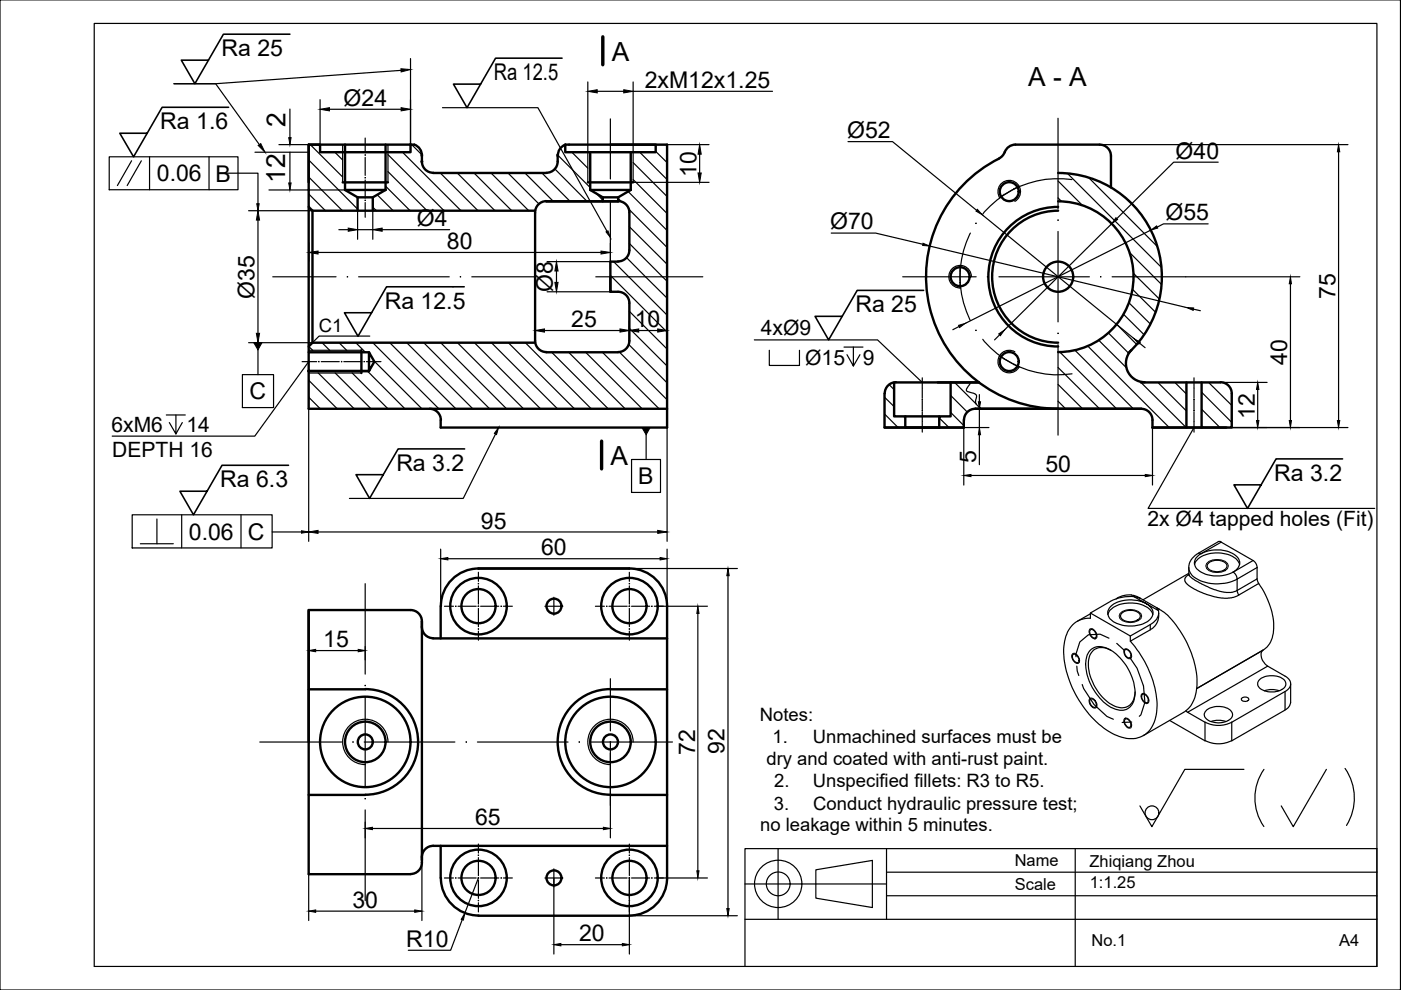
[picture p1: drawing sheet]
<svg xmlns="http://www.w3.org/2000/svg" width="297mm" height="210mm" viewBox="0 0 297 210" stroke-linecap="round" stroke-linejoin="round" font-family="sans-serif">
<!-- layer: l -->
<g fill="none" stroke="#000" stroke-width=".25">
<path d="M85 14.9l-39.3 2.9h-8.8h8.8l9.3 12.9M87 12.4v18.3M124.6 17.4v13.3M126.6 19.4h5.6M134.2 17.4v13.3h16.1M134.2 19.4h29.6M23.2 33.2h27.3v7h-27.3zM27.9 34.1l-3 5.2M30 34.1l-3 5.2M31.7 33.2v7M44.3 33.2v7M46.6 36.7h8.1v6.5"/>
<path d="M54.1 32.3h11.3M59.1 30.7h6.3M61.5 23.1v6.1M61.5 32.3v6.5M65.4 33.9l10.4 10.4M65.4 37.5l7.2 7.2M65.8 30.7l6.8 6.8M67.9 21.1v9.6M69.8 23.2h15.2M71 32.3l1.6 1.6M81.7 39.5l5.3 5.2M82.3 32.8l11.8 11.9"/>
<path d="M82.3 36.4l8.3 8.3M85.3 32.3l12.4 12.4M87.3 30.7l2.1 2.1M93.3 36.7l8 8M93.8 22.8h20.2l14.7 26.2M96.9 36.7l8 8M100.5 36.7l8 8M104.1 36.7l8 8M107.7 36.7l6.6 6.5M111.3 36.7l6 6M114.9 36.7l6 6M117.6 35.8l6.9 6.9"/>
<path d="M118.2 32.9l6.9 6.9M119.8 30.8h.1M121.2 32.3l3.4 3.4M134.2 34.5l7.2 7.2M134.2 38.1l7.2 7.2M134.2 38.7h16.1M135.6 32.3l5.8 5.8M139 32.1l2.4 2.4M141.2 30.7l.2 .2M148.3 32.7v4M179.8 30h9.4l17.9 14.6M224.3 38.4l5.2 5.1"/>
<path d="M226.3 36.8l20 19.9M230.8 37.6l14.6 14.7M233.1 30.7h52.7M258.3 34.4h-9.5l-12 12M283.8 32.2v57M52.7 44.7h13.6M54.7 46.7v24M57 40.3h16.2M65.4 41.1l3.6 3.6M65.4 51.5v3.9M67.4 53.5h60M71.8 48.7h2"/>
<path d="M75.8 44.7v6M75.8 48.7h3.2M79 43.9l.8 .8M79 44.7v6M80 41.3l3.4 3.4M81 48.7h14.3M116 55.5h13.4M118 57.5v2.4M126.4 41l1.4 1.4M129.4 58.4l12 12M129.4 51.5v5.6M130.1 55.5l11.3 11.3"/>
<path d="M131.1 42.1l.7 .7M132.8 54.6l8.6 8.6M133.2 40.6l8.2 8.3M133.3 44.3l8.1 8.2M133.4 51.6l8 8M133.4 48.1l8 7.9M176.2 49.4h9.4l10.1 2.4M197.1 52.2l54.5 13M208.2 45.5l32.3 26.3M224.3 42l.7 .7M235.7 47.4l-22.7 22.5M239 42.3l1.7 1.7"/>
<path d="M239.5 53.5l6.8 6.8M240.3 58l5.5 5.4M244 48.8l-39.3 19.8M251.4 58.7h24.2M256.2 47.5h-9.5l-1.3 .6M51.4 79.4h6.6v7h-6.6zM65.4 76.7l-11.4 15.8h-30.2M65.4 73.5l.9 .8M67.5 79.1l7.6 7.6M68.3 72.7l1.6 1.6M71.1 79.1l7.6 7.6M71.9 72.7l1.6 1.6"/>
<path d="M74.7 79.1l7.6 7.6M75.4 72.7l2.1 2M77.9 78.7l8 8M78.4 71.3h-10.8l-1.3 1.4h-13.6M79 72.7l14 14M79.3 76.5l10.2 10.2M82.6 72.7l14 14M86.2 72.7l14 14M89.8 72.7l14 14M93.4 72.7l14 14M97 72.7l14 14M100.6 72.7l14 14"/>
<path d="M104.2 72.7l14 14M107.8 72.7l14 14M111.4 72.7l13.9 14M113.5 69.1v3M115.4 70.1h16M116 61.9h13.4M117 74.7l11.9 12M120.6 74.7l11.9 12M124.2 74.7l11.9 12M127.7 74.7l12 12M131.3 74.6l10.1 10.2M133.3 73l8.1 8.2"/>
<path d="M133.4 66l8 8M133.4 69.6l8 8M133.4 68.1v4M135.4 70.1h4M141.4 68.1v2M159.9 72.1h26.2l9.4 9M203.3 69.2l-1.3 .7M211.9 71l-1 1.1M224.3 77.9l8.8 8.8M224.7 74.6l12 12.1M227.9 74.3l12.4 12.4M230.6 73.4l17.3 17.2"/>
<path d="M233 72.2l5.8 5.8M235 70.6l4.4 4.3M236.8 68.8l4.2 4.2M238.2 66.6l4.4 4.4M239.4 64.2l4.5 4.5M240.1 61.4l4.9 4.8M241.6 72.8l1.2 .9M253 65.5l1.5 .4M273.6 60.2v29M65.4 80.6l6.1 6.1M65.4 84.2l2.5 2.5M65.4 86.7v28.1"/>
<path d="M105.1 92l-6.9 13.7h-24.1M133.9 97.4h6.1v7h-6.1zM141.4 86.7v28.1M187.5 84.2l2.1 2M187.5 87.8l2.9 2.8M188.5 81.5l1.1 1.1M191.6 88.3l.3 .3M199.1 88.6l2.1 2M201.5 83.8l3.6 3.5M201.5 87.4l2.8 2.8M202.4 81.1l4.6 4.6M206.8 86.7h2.9"/>
<path d="M207.6 86.3l.4 .4M207.6 83.7v1.5M207.6 86.7v3.9M207.6 92.2v6.3M209.7 90.6h-5.4v12.2M224.3 81.5l5.2 5.2M224.3 85.1l1.6 1.6M241.8 81l9.7 9.6M244.3 90.6v12.2M245.5 81.1l6 6M249.1 81.1l2.4 2.4M253.2 90.6l-9.8 17.2h48.1"/>
<path d="M254.8 83.2l6.4 6.3M254.8 86.8l3.9 3.8M254.8 90.4l.3 .2M256.2 81.1l5 4.9M258.7 90.6h27.1M258.7 81.1h9.9M266.7 82.6v6.6M28 109.1h29.7v7.1h-29.7zM29.8 115.3h6.9M33.3 110v5.3M38.5 109.1v7.1M51.1 109.1v7.1"/>
<path d="M57.7 112.8h6.2M67.4 112.8h72M93.4 116.4v12.1M95 118.5h45M141.4 116.4v18.5M205.9 100.8h36.9M65.4 137.1v2.8M66.9 137.9h9M77.4 137.1v2.8M133.4 120.5h22.9M139.4 128.5h10.6M148 130.1v54.5"/>
<path d="M154.3 122.1v70.5M129.4 157.3v20.3M77.4 174.3v3.3M79 175.7h48.9M89.5 177.9v17.3M263.7 163.1h-12.5l-7 12.2-2.5-4.4M268 163.1a10.6 10.6 0 0 0 0 12.1M281.2 163.1l-7 12.2-2.5-4.4M285.2 162.9a11 11 0 0 1 .3 12.1M65.4 185.3v9.9M66.9 193.2h21M98 195l-2.5 6.5h-8.9"/>
<path d="M101.4 186.2l-2.8 7.4M117.4 186.2v16.1M133.4 186.2v16.1M133.4 194.2h22.9M139.4 186.2h10.6M118.9 200.3h13.1"/>
<circle cx="244.2" cy="172.3" r="1.46"/>
</g>
<!-- layer: R -->
<g fill="none" stroke="#000" stroke-width=".25">
<path d="M77.4 29.3v3.1M77.4 33.4v3.8M77.4 38.2v3.8M129.4 25.2v12.7M216 39.5l-.8 .4M224.3 25.1v19.2M227.3 38.1a20.7 20.7 0 0 0-18.9 7.3M57.8 58.7h13.4M76 58.7h19.2M77.4 42.9v3.2M100 58.7h13.5M126.3 58.7h22.7"/>
<path d="M129.4 42.7v12.8M191.4 58.7h15.6M203.5 56.3v.9M203.5 57.7v1.9M205.7 49.4a20.6 20.6 0 0 0 0 18.6M211.8 58.7h19.2M212.7 41.4l-.8 .5M214.8 40.2l-1.7 1M224.3 49.1v19.2M235.8 58.7h15.6M64.1 76.7h3M68.1 76.7h3.8"/>
<path d="M72.9 76.7h3.9M77.7 76.7h3.1M203.5 60.1v1M208.4 71.9a20.7 20.7 0 0 0 18.9 7.4M211.9 75.5l.8 .5M213.1 76.2l1.7 .9M215.2 77.4l.8 .5M224.3 73.1v19.2M195.5 80.1v1.9M195.5 82.5v1.9M195.5 84.9v1.9M195.5 87.3v1.9"/>
<path d="M195.5 89.7v1.9M253.2 80.1v1.9M253.2 82.5v1.9M253.2 84.9v1.9M253.2 87.3v1.9M253.2 89.7v1.9M77.4 123.8v19.1M94.2 128.5h1.9M97.1 128.5h3.9M101.4 121.3v1.9M101.4 124.2v3.9M101.4 129v3.9"/>
<path d="M101.4 133.8v1.9M101.9 128.5h3.8M106.7 128.5h1.9M115.5 128.5h3.8M117.4 126.6v3.8M126.2 128.5h1.9M129.1 128.5h3.9M133.4 121.3v1.9M133.4 124.2v3.9M133.4 129v3.9M133.4 133.8v1.9M133.9 128.5h3.9"/>
<path d="M138.7 128.5h1.9M55.1 157.3h17.3M77.2 157.3h19.2M77.4 147.8v19.1M101.2 157.3h19.2M125.2 157.3h17.4M129.4 143.9v11.1M129.4 159.7v11.1M77.4 171.7v19.2M101.4 179v1.9M133.4 179v1.9M94.2 186.2h1.9"/>
<path d="M97.1 186.2h3.9M101.4 181.8v3.8M101.4 186.6v3.9M101.4 191.4v2M101.9 186.2h3.8M106.7 186.2h1.9M115.5 186.2h3.8M117.4 184.2v3.9M126.2 186.2h1.9M129.1 186.2h3.9M133.4 181.8v3.8M133.4 186.6v3.9"/>
<path d="M133.4 191.4v2M133.9 186.2h3.9M138.7 186.2h1.9"/>
</g>
<g fill="#000" stroke="#000" stroke-width=".21">
<path d="M77.4 42.4l.1 .1-.1 .1zM97.5 58.7h.2zM203.5 57.5h.1zM203.5 59.9h.1zM206.8 47.3h.2zM209.3 58.7h.2zM212.8 41.2h.2zM67.5 76.7h.2zM72.3 76.7h.2zM77.1 76.7h.2zM206.8 70h.2zM214.9 77.3h.2z"/>
<path d="M195.5 87.1h.1zM195.5 84.7h.1zM253.1 84.7h.1zM96.6 128.5h.1zM101.3 123.8h.2zM101.3 133.4h.2zM106.2 128.5h.1zM128.6 128.5h.1zM133.4 128.5v.1zM133.3 123.8h.2zM133.3 133.4h.2zM138.1 128.5h.2z"/>
<path d="M77.4 145.3h.1l-.1 .1zM98.8 157.3h.1zM96.6 186.2h.1zM133.3 181.3h.2zM133.3 190.9h.2zM138.1 186.2h.2z"/>
<circle cx="77.4" cy="32.9" r=".07"/>
<circle cx="77.4" cy="37.7" r=".07"/>
<circle cx="73.7" cy="58.7" r=".07"/>
<circle cx="129.4" cy="40.3" r=".07"/>
<circle cx="215" cy="40.1" r=".07"/>
<circle cx="224.3" cy="46.7" r=".07"/>
<circle cx="233.4" cy="58.7" r=".07"/>
<circle cx="212.9" cy="76.1" r=".07"/>
<circle cx="224.3" cy="70.7" r=".07"/>
<circle cx="195.5" cy="89.5" r=".07"/>
<circle cx="195.5" cy="82.3" r=".07"/>
<circle cx="253.2" cy="82.3" r=".07"/>
<circle cx="253.2" cy="87" r=".07"/>
<circle cx="253.2" cy="89.5" r=".07"/>
<circle cx="101.4" cy="128.5" r=".07"/>
<circle cx="74.9" cy="157.3" r=".07"/>
<circle cx="122.8" cy="157.3" r=".07"/>
<circle cx="129.4" cy="157.3" r=".07"/>
<circle cx="77.4" cy="169.3" r=".07"/>
<circle cx="101.4" cy="181.3" r=".07"/>
<circle cx="101.4" cy="186.1" r=".07"/>
<circle cx="101.4" cy="190.9" r=".07"/>
<circle cx="106.3" cy="186.1" r=".07"/>
<circle cx="128.7" cy="186.1" r=".07"/>
<circle cx="133.4" cy="186.1" r=".07"/>
</g>
<g fill="none" stroke="#000" stroke-width=".51">
<path d="M65.4 30.7h2.5v1.6h19.1v-1.6M65.4 30.7v13.2l.9 .8M65.4 30.7h22.5a2.39 2.39 0 0 1 1.5 2.4M72.6 38.7h9.7M73.2 30.7v9.6M81.7 30.7v9.6M89.5 32.8a3.9 3.9 0 0 0 .4 2.8l.9 .8 1 .2M91.8 36.7h24M118.2 32.8a3.4 3.4 0 0 1-.9 3.3l-.9 .5h-.6M119.9 30.7a2.39 2.39 0 0 0-1.6 2.4M124.6 38.7h9.6M125.1 32.3v8"/>
<path d="M129.4 30.7h9.6v1.6h-19.2v-1.6h21.6v59.9h-48v-1.5M133.7 32.3v8M213 32.2l-.3 .7-.6 .5a28 28 0 0 0-15.1 31.5 28 28 0 0 0 27.3 21.8M215.3 30.7h17.8M215.3 30.7a2.39 2.39 0 0 0-2.3 1.6M224.3 36.7a22 22 0 0 1 20.5 14 22 22 0 0 1-5.5 24.1M233.2 30.7a2.39 2.39 0 0 1 2.3 2.4v6.6M65.4 43.9v29.6M66.3 44.7h47.2M66.3 44.7v28M73.2 40.3h8.5M73.2 40.3l2.6 1.5"/>
<path d="M75.8 41.8v2.9M79 41.8v2.9M81.7 40.3l-2.7 1.5h-3.2M115.8 42.6a2.39 2.39 0 0 0-2.3 2.4v27.3M125.1 40.3h8.6M125.1 40.3l2.7 1.5M129.4 58.7v3.2a3.5 3.5 0 0 1 3.5 .9l.5 .9v.6M131 55.5h-1.6v6.4M131 42.6a2.39 2.39 0 0 1 2.4 2.5v7.9a2.39 2.39 0 0 1-2.4 2.4M131.1 41.8v.9h-15.3M133.7 40.3l-2.6 1.5h-3.3v.9M224.3 42.7a16 16 0 0 1 16 16 16 16 0 0 1-16 15.9"/>
<path d="M224.3 44.7a14 14 0 0 0-13.9 14 14 14 0 0 0 13.9 14M224.3 43.9a14.8 14.8 0 0 0-14.8 14.8 14.8 14.8 0 0 0 14.8 14.8M65.4 78.7h12.8l1.2-2-1.2-2v4h-1.6M65.4 74.7h12.8M66.3 72.7l-.9 .8v13.2h76M66.3 72.7h47.2M76.6 74.3v4.8M113.5 72.3a2.39 2.39 0 0 0 2.3 2.3M115.8 74.7h15.2M133.4 72.3a2.39 2.39 0 0 1-2.4 2.3M133.4 64.3v8M239.9 74.2a4 4 0 0 0-.9 4.4 4 4 0 0 0 3.7 2.4"/>
<path d="M91.1 86.7a2.39 2.39 0 0 1 2.4 2.4M187.5 83.5v7.1h16.8M187.5 90.6h16.8M189.6 81.1v7.2h2.3v2.3h7.2v-2.3h2.4v-7.2M189.9 81.1h17.7M190 81a2.39 2.39 0 0 0-2.4 2.4M191.9 88.3h7.2M204.3 89.1v1.5M241.9 81.1h16.8M241.9 86.7h-35.1a2.39 2.39 0 0 0-2.4 2.4M242 86.7a2.39 2.39 0 0 1 2.3 2.4M244.3 90.6h15.8"/>
<path d="M244.3 89.1v1.5M251.5 81.1v9.5M254.8 81.1v9.5M258.8 81a2.39 2.39 0 0 1 2.4 2.5v7.1h-16.9M65.4 129.3v56h21.6M89.5 132.9a2.39 2.39 0 0 0 2.3 2.4M89.5 131.7a2.39 2.39 0 0 0-2.5-2.4h-21.6v28M89.5 131.8v51.1a2.39 2.39 0 0 1-2.4 2.4M91.8 135.4h49.6M133.4 120.5h-31.9a8 8 0 0 0-8 8l-.1 6.9M133.5 120.5a8 8 0 0 1 7.9 8v57.6a8 8 0 0 1-7.9 8M65.4 146.1h12"/>
<path d="M77.4 146.1a11.2 11.2 0 0 1 11.2 11.2 11.2 11.2 0 0 1-11.2 11.2M129.4 146.1h12M129.4 146.1a11.2 11.2 0 0 0-11.2 11.2 11.2 11.2 0 0 0 11.2 11.2M65.4 168.5h12M91.8 179.3h49.6M91.8 179.3a2.39 2.39 0 0 0-2.3 2.4M93.4 179.3l.1 6.8a8 8 0 0 0 8 8M129.4 168.5h12M101.4 194.2h32"/>
<circle cx="203.6" cy="58.7" r="2.01"/>
<circle cx="214" cy="40.6" r="2.01"/>
<circle cx="224.3" cy="58.7" r="3.2"/>
<circle cx="214" cy="76.7" r="2.01"/>
<circle cx="101.5" cy="128.5" r="6"/>
<circle cx="101.5" cy="128.5" r="3.6"/>
<circle cx="117.5" cy="128.5" r="1.59"/>
<circle cx="133.5" cy="128.5" r="6"/>
<circle cx="133.5" cy="128.5" r="3.6"/>
<circle cx="77.4" cy="157.3" r="9.6"/>
<circle cx="77.4" cy="157.3" r="4.3"/>
<circle cx="77.4" cy="157.3" r="1.59"/>
<circle cx="129.4" cy="157.3" r="9.6"/>
<circle cx="129.4" cy="157.3" r="4.3"/>
<circle cx="129.4" cy="157.3" r="1.59"/>
<circle cx="101.5" cy="186.1" r="6"/>
<circle cx="101.5" cy="186.1" r="3.6"/>
<circle cx="117.5" cy="186.1" r="1.59"/>
<circle cx="133.5" cy="186.1" r="6"/>
<circle cx="133.5" cy="186.1" r="3.6"/>
</g>
<!-- layer: 0 -->
<g fill="none" stroke="#000" stroke-width=".25">
<path d="M0 0h296.9v209.9h-296.9zM20 5h271.9v199.9h-271.9zM72.6 30.7v8M82.3 30.7v8M124.6 30.7v8M134.2 30.7v8M206 58.7a2.39 2.39 0 0 0-2.5-2.4 2.39 2.39 0 0 0-2.3 2.5 2.39 2.39 0 0 0 2.5 2.3M212 41.9a2.39 2.39 0 0 1 .7-3.3 2.39 2.39 0 0 1 3.3 .8 2.39 2.39 0 0 1-.8 3.3M54.7 74.2v5.2M65.4 79.1h11.2M65.4 74.3h11.2M215.2 74.6a2.39 2.39 0 0 0-3.3 .9 2.39 2.39 0 0 0 1 3.3 2.39 2.39 0 0 0 3.2-1.1"/>
<path d="M137 92.2v5.2M205.8 81.1l-.7 1a.58 .58 0 0 0-.2 .7 .58 .58 0 0 0 .7 .4l1.2 .4a.97 .97 0 0 1 0 1.3l.2 .8 1.1 1M253.3 119.7a3.6 3.6 0 0 1 3-2.3 6.6 6.6 0 0 1 6.1 1.4l.4 .9M254.1 117.3l.6 .1M254.6 117.4a2.03 2.03 0 0 0-1.4 1.9 2.03 2.03 0 0 0 1.3 1.9 7.5 7.5 0 0 0 7 .1M254.6 117.4a6.7 6.7 0 0 1 8 1 2.06 2.06 0 0 1-1.1 2.9M254.6 117.4l4.3-2.5 6.8 3.9M256.1 119.6a2.8 2.8 0 0 1 4 .1 1.26 1.26 0 0 1-1.3 1.4 2.29 2.29 0 0 1-2.9-1zM258.3 114.9l-4.5 2.5-1.1 1-.6 1.2v2.1M258.3 114.8l.6 .1M265.7 118.8l.7 .8 .1 .7M265.7 118.8l-4.2 2.5"/>
<path d="M227.5 138.8a1.11 1.11 0 0 1 1.1 .4 1.11 1.11 0 0 1 0 1.2 1.07 1.07 0 0 1-1.2-1.4zM231.1 137.9a3.2 3.2 0 0 1 4-.3 11.3 11.3 0 0 1 5.5 9.9 3 3 0 0 1-4.7 2.6 11 11 0 0 1-5.6-10.2l.2-1.1zM231.1 133.7a.75 .75 0 0 1 .8-.1 .75 .75 0 0 1 .4 .6 .58 .58 0 0 1 .1 .8 .58 .58 0 0 1-.8 .1 1.56 1.56 0 0 1-.5-1.4zM231.2 130.1l-2.8 1.6M234.9 130.3a4 4 0 0 1 3.9-2.4 5.4 5.4 0 0 1 5.5 2l.1 .4M235.1 135.3l-1.8-.8-2.5 .1-1.9 1.5-.8 2.7v.4M235.4 127.5l-4.2 2.5M235.5 137.9a2.94 2.94 0 0 0-3.2-.3 2.94 2.94 0 0 0-1.5 2.8 10.6 10.6 0 0 0 5.6 9.3 2.84 2.84 0 0 0 4.2-2.5l.1-.5M236.6 127a4.6 4.6 0 0 1 5.2-.1l-1.3-.4 2.5 1.5a7.1 7.1 0 0 0-7.6 .7 2.06 2.06 0 0 0 1 3.3 7.1 7.1 0 0 0 7.4-.6 1.9 1.9 0 0 0-.4-3.2l-.4-.2 2.6 1.5a2.88 2.88 0 0 1-1.7 2.9v1.1M236.8 136.4l1.5 1.4M237.8 130a2.89 2.89 0 0 1 3.9 .4 1.26 1.26 0 0 1-1.3 1.4 2.36 2.36 0 0 1-2.8-1.1zM238.5 137.8a.99 .99 0 0 1 1.3 1 .53 .53 0 0 1-.4 .8 .53 .53 0 0 1-.6-.5 1.22 1.22 0 0 1-.3-1.3z"/>
<path d="M239.5 139.4l1.6 2.3 1.3 3.7 .3 3.5-.8 2.7-.3 .3M240.5 126.5l-2.2 .1-1.5 .3-1.4 .6M241.5 126.7l4.4 2.5M243.9 132.4l-4.3 2.4M245.6 129.5l-.4-.6 1.6 1a21.4 21.4 0 0 1 7 15.3 6.9 6.9 0 0 1-2.9 5.9l-8.5 4.9M245.7 130l-.2 1.5-.5 1-.6 .7-4.8 2.7a21.1 21.1 0 0 1 5.6 15 5.9 5.9 0 0 1-4 5.5 9 9 0 0 1-7.6-2.4 21.7 21.7 0 0 1-8-16.9 6.1 6.1 0 0 1 3.7-5.8l1.9-.2v-1.1l8.4 4.8v1.1M252.1 121.7l-.1 .2M252.1 121.8l-.6 .5-.3 .4 .1 .7 .9 .9 1.5 .8a12 12 0 0 0 7.8 1.6l1.1-.5M252.1 121.7l.1 .4 1.1 .9 3.1 1.6 1.3 .5a5.4 5.4 0 0 0 4.6 .1M252.1 120.3a3.2 3.2 0 0 0 2.3 2.8 9.5 9.5 0 0 0 7.9-.3M252.1 121.6l-9.8 5.6M261.4 121.3l.7 .8 .2 .7"/>
<path d="M262.3 122.8v2.4M262.3 125.2l.3 1M262.6 126.2l4.3-2.5a14.6 14.6 0 0 1 2.8 11.5 4.6 4.6 0 0 1-1.9 2.7l-14.1 8.1 14.1-8.1a2.04 2.04 0 0 0 .4 2.8l.6 .5M266.5 120.3v2.4l-4.2 2.5M266.5 120.3l-4.2 2.5M266.5 122.7l.4 1M82.3 157.3a4.8 4.8 0 0 0-4.9-4.8 4.8 4.8 0 0 0-4.8 4.8 4.8 4.8 0 0 0 4.8 4.8M134.2 157.3a4.8 4.8 0 0 0-4.8-4.8 4.8 4.8 0 0 0-4.8 4.8 4.8 4.8 0 0 0 4.8 4.8M228.3 141.2l.1 1.1 .3 .9M229.4 145.1l.3 .9 2.2 3.4 2.8 2.5 1.4 .6M231.1 148.4a.82 .82 0 0 1 .9-.1 .82 .82 0 0 1 .4 .8 .56 .56 0 0 1-.2 .9 .56 .56 0 0 1-.8-.4l-.3-.7zM238.5 152.5a1.09 1.09 0 0 1 1.1 .5 1.09 1.09 0 0 1 0 1.2 1.25 1.25 0 0 1-1.1-1.7z"/>
<path d="M239.9 153.1l-2 .1M242.1 147.4a.85 .85 0 0 1 .9 0 .85 .85 0 0 1 .4 .7 .52 .52 0 0 1-.1 .8 .52 .52 0 0 1-.7-.2 1.26 1.26 0 0 1-.5-1.3zM248 152.8l7.5 4.3v-4l-3.7-2.1 17-9.8 3.7 2.2a1.71 1.71 0 0 1 1.1 1.6 1.71 1.71 0 0 1-1.1 1.6l-11.3 6.5M251.4 150.7l.4 .3M255.5 153.1a6.1 6.1 0 0 0 5.7 0M255.5 157a6.1 6.1 0 0 0 5.7 0M255.9 150.5a4.2 4.2 0 0 1 5.2 .3 1.29 1.29 0 0 1-.9 2.1 4 4 0 0 1-4.8-1v-.6zM256.8 153l1.5-.3 1.6 .3M263.3 148.1a.86 .86 0 0 1 1.5 .3 1.02 1.02 0 0 1-1.6-.1zM267.2 144a4.3 4.3 0 0 1 5.2 .3 1.35 1.35 0 0 1-.9 2.1 4.1 4.1 0 0 1-4.7-.8 1.12 1.12 0 0 1 .4-1.6zM268.1 146.5l1.5-.3 1.6 .3M272.5 146.6v4l-11.3 6.5v-4"/>
<path d="M273.6 148.9a1.97 1.97 0 0 1-1.1 1.6M273.6 145v3.9M165 179.9v15M188 179.9v15M228 179.9v25M157.9 194.9h134M157.9 187.4h30.1M173 184.4l12-2v10l-12-2zM188 184.9h103.9M188 189.9h103.9M157.9 204.9v-25h134v25"/>
<circle cx="165" cy="187.4" r="5"/>
<circle cx="165" cy="187.4" r="2.52"/>
</g>
<g fill="#000" stroke="#000" stroke-width=".21">
<circle cx="87" cy="30.7" r=".22"/>
<circle cx="89.4" cy="34.3" r=".22"/>
<circle cx="65.4" cy="78.7" r=".22"/>
</g>
<!-- layer: l -->
<g fill="#000" stroke="#000" stroke-width=".21">
<path d="M85 14.6l2 .1-2 .6zM124.6 19.4l2-.4v.7zM132.2 19l2 .4-2 .3zM54.7 30.8l.6-.3 .9 1.8zM61.2 29.2h.5l-.2 1.5zM61.2 38.8h.5l-.2 1.5zM67.9 23.2l1.9-.4v.7zM85 22.8l2 .4-2 .3zM148 36.7h.7l-.4 2zM148.3 30.7l.4 2h-.7zM283.8 30.7l.3 1.5h-.6zM54.7 44.7l.3 2h-.6z"/>
<path d="M54.4 43.2h.5l-.2 1.5zM65.4 53.5l2-.3v.7zM73.8 48.4l2 .3-2 .3zM79 48.7l2-.3v.6zM118 55.5l.3 2h-.7zM117.6 59.9h.7l-.3 2zM127.4 53.2l2 .3-2 .4zM128.5 49.2l.4-.2 .5 1.3zM195.7 51.6l1.4 .6-1.5-.2zM207.2 44.4l1 1.1-1.3-.7zM236.6 46.2l.3 .3-1.2 .9zM244 48.8l1.2-.9 .2 .5z"/>
<path d="M54.4 70.7h.6l-.3 2zM113.5 70.1l1.9-.4v.7zM131.4 69.7l2 .4-2 .3zM133.4 70.1l2-.4v.7zM139.4 69.7l2 .4-2 .3zM203.2 69l1.5-.4-1.2 .8zM211.8 70.8l1.2-.9-.9 1.3zM240.5 71.8l1.3 .8-.3 .4zM251.6 65.2l1.5 .1-.1 .5zM273.6 58.7l.2 1.5h-.5zM105.7 90.6l-.4 1.5-.5-.2zM207.4 85.2h.5l-.3 1.5z"/>
<path d="M207.6 90.6l.3 1.6h-.5zM266.7 81.1l.2 1.5h-.5zM266.4 89.2h.5l-.2 1.4zM273.3 89.2h.5l-.2 1.4zM283.5 89.2h.6l-.3 1.4zM63.9 112.5l1.5 .3-1.5 .2zM65.4 112.8l2-.3v.6zM93.4 118.5l1.6-.3v.5zM139.4 112.5l2 .3-2 .3zM140 118.2l1.4 .3-1.4 .2zM204.3 100.8l1.6-.2v.5zM242.8 100.6l1.5 .2-1.5 .3z"/>
<path d="M65.4 137.9l1.5-.2v.5zM75.9 137.7l1.5 .2-1.5 .3zM148 128.5l.2 1.6h-.5zM154.3 120.5l.3 1.6h-.5zM77.4 175.7l1.6-.3v.5zM127.9 175.4l1.5 .3-1.5 .2zM65.4 193.2l1.5-.3v.5zM87.9 192.9l1.6 .3-1.6 .2zM98.6 193.6l-.3 1.5-.5-.2zM147.7 184.6h.5l-.2 1.6zM154.1 192.6h.5l-.3 1.6zM117.4 200.3l1.5-.3v.5z"/>
<path d="M132 200l1.4 .3-1.4 .2z"/>
</g>
<path d="M61.5 7.3h-14.1l-6.1 10.5-2.9-5h5.8M119.2 12.3h-14.1l-6.1 10.5-2.9-5h5.8M48.5 22.7h-14.1l-6.1 10.5-2.9-4.9h5.8M98.4 60.8h-16.4l-6.1 10.5-2.9-5h5.8M195.8 61.6h-14.1l-6 10.5-2.9-5h5.8M61.2 98.7h-14.1l-6.1 10.4-2.9-4.9h5.8M98.5 95.2h-14.1l-6 10.5-2.9-5.1h5.7M284.6 97.3h-14l-6.1 10.5-2.9-5h5.8" fill="none" stroke="#000" stroke-width=".34"/>
<!-- layer: 0 -->
<path d="M53.8 72.7h1.7l-.8 1.5zM136.1 90.6h1.7l-.8 1.6z" fill="#000" stroke="#000" stroke-width=".21"/>
<path d="M127.8 7.8v5.9M127.6 93.5v5.9" fill="none" stroke="#000" stroke-width=".72"/>
<!-- layer: 0 -->
<path d="M255.8 119.5a3.3 3.3 0 0 1 4.5 0l.1 .5a2.01 2.01 0 0 1-2.4 1.4 1.99 1.99 0 0 1-2.3-1.4zM227.5 138.6a1.41 1.41 0 0 1 1.4 1.8l-.3 .2a1.4 1.4 0 0 1-1.1-2zM231.1 133.4a1.37 1.37 0 0 1 1.5 1.7l-.2 .3a1.05 1.05 0 0 1-1.4-1l-.1-.4zM237.4 130.1a3.2 3.2 0 0 1 4.5 0l.2 .5-.2 .6a3.3 3.3 0 0 1-4.5 0l-.1-.6zM238.4 137.7l.2-.1a1.47 1.47 0 0 1 1.2 1.9 1.16 1.16 0 0 1-1.5-1.1zM231 148.1a1.2 1.2 0 0 1 1.6 1.2l-.1 .7-.3 .1a1.47 1.47 0 0 1-1.2-2zM238.4 152.3a1.39 1.39 0 0 1 1.4 2 1.34 1.34 0 0 1-1.5-1.7zM242 147.2l.2-.2a1.4 1.4 0 0 1 1.2 2.1 1.41 1.41 0 0 1-1.4-1.9z" fill="none" stroke="#000" stroke-width=".21"/>
<g font-size="7.5">
<text x="177.8" y="78.7">x</text>
<text x="33.9" y="93.1">x</text>
</g>
<text font-size="6.6" x="161.9" y="78.7">v</text>
<g font-size="5.6">
<text x="129.7" y="13">A</text>
<text x="218" y="18.2">A - A</text>
<text x="60.5" y="27" transform="rotate(-90 60.5 27)">2</text>
<text x="60.5" y="38.7" transform="rotate(-90 60.5 38.7)">12</text>
<text x="129.5" y="98.7">A</text>
</g>
<g font-size="4.9">
<text x="47" y="11.9">Ra 25</text>
<text x="104.7" y="16.9">Ra 12.5</text>
<text x="72.9" y="22.4">Ø24</text>
<text x="136.7" y="18.7">2xM12x1.25</text>
<text x="34" y="27.4">Ra 1.6</text>
<text x="179.6" y="29.3">Ø52</text>
<text x="249.3" y="33.6">Ø40</text>
<text x="33.3" y="38.5">0.06</text>
<text x="45.7" y="38.5">B</text>
<text x="147.7" y="37.6" transform="rotate(-90 147.7 37.6)">10</text>
<text x="88.4" y="47.9">Ø4</text>
<text x="247.1" y="46.7">Ø55</text>
<text x="94.7" y="52.8">80</text>
<text x="176" y="48.7">Ø70</text>
<text x="53.9" y="63.3" transform="rotate(-90 53.9 63.3)">Ø35</text>
<text x="81.6" y="65.4">Ra 12.5</text>
<text x="117.2" y="61.9" transform="rotate(-90 117.2 61.9)">Ø8</text>
<text x="283.1" y="63.4" transform="rotate(-90 283.1 63.4)">75</text>
<text x="121.1" y="69.4">25</text>
<text x="134.6" y="69.4">10</text>
<text x="181.4" y="66.2">Ra 25</text>
<text x="272.9" y="77.3" transform="rotate(-90 272.9 77.3)">40</text>
<text x="52.9" y="84.7">C</text>
<text x="266" y="88.7" transform="rotate(-90 266 88.7)">12</text>
<text x="84" y="99.8">Ra 3.2</text>
<text x="207" y="98.1" transform="rotate(-90 207 98.1)">5</text>
<text x="221.7" y="100.1">50</text>
<text x="270.2" y="102">Ra 3.2</text>
<text x="46.7" y="103.3">Ra 6.3</text>
<text x="135.3" y="102.7">B</text>
<text x="102" y="112.1">95</text>
<text x="40" y="114.4">0.06</text>
<text x="52.6" y="114.4">C</text>
<text x="114.7" y="117.7">60</text>
<text x="68.5" y="137.3">15</text>
<text x="147.4" y="160" transform="rotate(-90 147.4 160)">72</text>
<text x="153.6" y="159.9" transform="rotate(-90 153.6 159.9)">92</text>
<text x="100.7" y="175">65</text>
<text x="74.7" y="192.5">30</text>
<text x="86.1" y="200.8">R10</text>
<text x="122.8" y="199.6">20</text>
</g>
<g font-size="4.5">
<text x="161.3" y="70.9">4xØ9</text>
<text x="170.7" y="77.5">Ø15</text>
<text x="182.9" y="77.5">9</text>
<text x="23.6" y="91.6">6xM6</text>
<text x="39.5" y="91.6">14</text>
<text x="23.8" y="96.8">DEPTH 16</text>
<text x="243.3" y="111.5">2x Ø4 tapped holes (Fit)</text>
</g>
<g font-size="3.9">
<text x="67.6" y="70.3">C1</text>
<text x="161.1" y="152.8">Notes:</text>
<text x="163.8" y="157.5">1.</text>
<text x="172.3" y="157.5">Unmachined surfaces must be</text>
<text x="162.5" y="162.2">dry and coated with anti-rust paint.</text>
<text x="164.1" y="166.9">2.</text>
<text x="172.3" y="166.9">Unspecified fillets: R3 to R5.</text>
<text x="164.1" y="171.6">3.</text>
<text x="172.4" y="171.6">Conduct hydraulic pressure test;</text>
<text x="161.2" y="176.3">no leakage within 5 minutes.</text>
</g>
<g font-size="3.5">
<text x="215.1" y="183.6">Name</text>
<text x="231" y="183.7">Zhiqiang Zhou</text>
<text x="215.2" y="188.6">Scale</text>
<text x="231.1" y="188.3">1:1.25</text>
<text x="231.4" y="200.5">No.1</text>
<text x="283.9" y="200.6">A4</text>
</g>
</svg>
